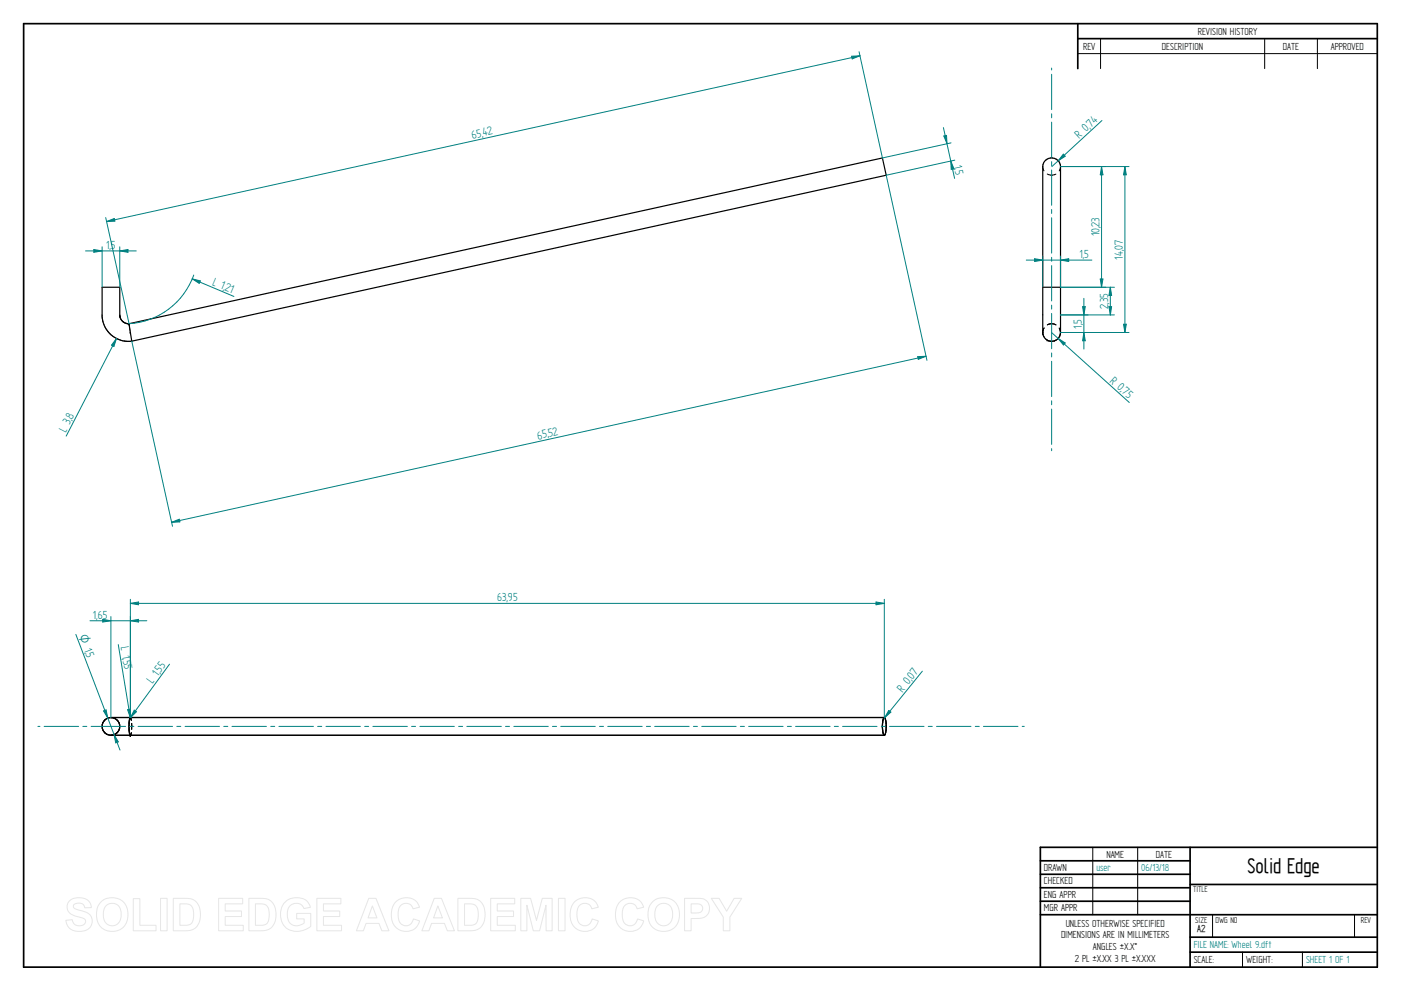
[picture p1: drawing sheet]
<svg xmlns="http://www.w3.org/2000/svg" width="594mm" height="420mm" viewBox="0 0 594 420" stroke-linecap="round" stroke-linejoin="round" font-family="sans-serif">
<g fill="none" stroke="#000" stroke-width=".72">
<path d="M10 10h574v400h-574zM457 10v19.1M457 16.4h127M504.6 359.2v50.8M584 359.2h-142.9v50.8M441.1 365h63.5M441.1 370.7h63.5M441.1 376.4h63.5M504.6 375h79.4M441.1 382.1h63.5M441.1 387.8h142.9M504.6 397.3h79.4"/>
<path d="M504.6 403.7h79.4"/>
</g>
<g fill="none" stroke="#000" stroke-width=".42">
<path d="M466.7 16.4v12.7M536.3 16.4v12.7M558.6 16.4v12.7M457 22.7h127M442.2 70.6l.5 1.8M444.1 73.8a3.9 3.9 0 0 0 3.7 0M449.7 70.6l-.6 1.9M442.7 139.1l-.5 1.9M442.8 139l-.6 1.8M444.2 137.7l.2-.1a3.6 3.6 0 0 1 3.4 .2l-1.5-.5-2.2 .5M449.1 139.1l.6 1.7M449.2 139.1l.5 1.9"/>
<path d="M442.2 141h.1M442.2 140.8v.2M442.2 141l.5 1.8M444 144.2h.1M444 144.2l.7 .3a3.7 3.7 0 0 0 3.1-.3M449.7 140.9h.1M449.7 141.1l-.6 1.7M449.7 141h.1M55.3 311.7h.1M55.3 304.2h.1M55.3 304.2l.4 1.2M55.7 310.6l-.4 1.1"/>
<path d="M55.8 306.7v2.5M463.4 359.2v28.6M482.4 359.2v28.6M514.2 387.9v9.4M574.4 387.9v9.4M526.9 403.7v6.3M552.3 403.7v6.3"/>
</g>
<path d="M442.9 68.5a3.8 3.8 0 0 1 4.2-1.4 3.8 3.8 0 0 1 2.6 3.5v70.4a3.8 3.8 0 0 1-3.8 3.8 3.8 3.8 0 0 1-3.7-3.8v-70.4zM50.9 134.4v.1M54.6 137.2h-1l-1.4-.8-1.3-1.8-.1-12.8h-7.5v12.5a11.2 11.2 0 0 0 12.6 10.4M442.2 121.8h7.5M55.2 140.9l-.5-3.7 319.5-70.2 1.6 7.3-319.9 70.4M55.3 141l.6 3.7M47 311.7h328M55.2 304.2l-.5 2.6 .1 3.1 .4 1.8M375 304.2h-328.4a3.7 3.7 0 0 0-2.8 5.8 3.7 3.7 0 0 0 6.4 0 3.7 3.7 0 0 0-2.8-5.8M375 304.2a9.8 9.8 0 0 1 .3 7.2l-.3 .3M375 304.2a9.1 9.1 0 0 0 0 7.5" fill="none" stroke="#000" stroke-width=".51"/>
<g fill="#000">
<circle cx="54.7" cy="137.2" r=".25"/>
<circle cx="55.3" cy="140.9" r=".25"/>
<circle cx="55.3" cy="141" r=".25"/>
<circle cx="55.2" cy="304.2" r=".25"/>
<circle cx="55.3" cy="311.7" r=".25"/>
<circle cx="55.3" cy="304.2" r=".25"/>
</g>
<g fill="none" stroke="#008080" stroke-width=".42">
<path d="M445.9 28.9v.8M445.9 31.5v15M445.9 48.3v1.7M445.9 51.8v15M375.8 74.3l17.3 78.5M445.9 68.5v1.7M445.9 72.1v14.9M445.9 88.8v1.7M445.9 92.3v15M445.9 109.1v1.7M445.9 112.6v15M445.9 129.4v1.7"/>
<path d="M445.9 132.9v15M55.9 144.7l17.2 78.4M445.9 149.6v1.7M445.9 153.2v14.9M445.9 169.9v1.7M445.9 173.4v15M445.9 190.2v.9M72.8 221.4l3.2-1.3 .3 1.2zM16.1 308h.8M18.7 308h14.7M35.1 308h1.7M38.6 308h14.6"/>
<path d="M55 308h1.8M58.5 308h14.7M75 308h1.7M78.5 308h14.6M94.9 308h1.7M98.4 308h14.6M114.8 308h1.7M118.3 308h14.6M134.7 308h1.7M138.2 308h14.6M154.6 308h1.7M158.1 308h14.7"/>
<path d="M174.5 308h1.7M178 308h14.7M194.5 308h1.7M197.9 308h14.7M214.4 308h1.7M217.9 308h14.6M234.3 308h1.7M237.8 308h14.6M254.2 308h1.7M257.7 308h14.6M274.1 308h1.7M277.6 308h14.6"/>
<path d="M294 308h1.7M297.6 308h14.6M313.9 308h1.8M317.5 308h14.6M333.9 308h1.7M337.3 308h14.7M353.8 308h1.7M357.3 308h14.6M373.7 308h1.7M377.2 308h14.6M393.6 308h1.7M397.1 308h14.6"/>
<path d="M413.5 308h1.7M417 308h14.7M433.4 308h.9"/>
</g>
<path d="M72.8 221.4l3.2-1.3 .3 1.2z" fill="#008080"/>
<path d="M389.1 151.2l3.6-.2-3.3 1.4z" fill="none" stroke="#008080" stroke-width=".42"/>
<path d="M389.1 151.2l3.6-.2-3.3 1.4z" fill="#008080"/>
<path d="M361.1 23.8l3.6-.1-3.3 1.3zM364.3 21.9l9.9 45.1M44.8 92.2l9.9 45M392.7 151l-319.9 70.4" fill="none" stroke="#008080" stroke-width=".42"/>
<path d="M361.1 23.8l3.6-.1-3.3 1.3z" fill="#008080"/>
<path d="M45.2 93.9l3.3-1.3 .2 1.2z" fill="none" stroke="#008080" stroke-width=".42"/>
<path d="M45.2 93.9l3.3-1.3 .2 1.2z" fill="#008080"/>
<path d="M364.7 23.7l-319.5 70.2M403.2 68.2l1.3 3.3-1.2 .3zM403.3 60.6l-29.1 6.4M404.9 67.9l-29.1 6.4" fill="none" stroke="#008080" stroke-width=".42"/>
<path d="M403.2 68.2l1.3 3.3-1.2 .3z" fill="#008080"/>
<path d="M400.2 57.7l1.2-.3 .2 3.5z" fill="none" stroke="#008080" stroke-width=".42"/>
<path d="M400.2 57.7l1.2-.3 .2 3.5z" fill="#008080"/>
<path d="M400 54.1l4.8 21.5M43.3 104.6v17.2M50.8 104.6v17.2M50.8 106.4l3.5-.6v1.2z" fill="none" stroke="#008080" stroke-width=".42"/>
<path d="M50.8 106.4l3.5-.6v1.2z" fill="#008080"/>
<path d="M39.8 105.8l3.5 .6-3.5 .6z" fill="none" stroke="#008080" stroke-width=".42"/>
<path d="M39.8 105.8l3.5 .6-3.5 .6z" fill="#008080"/>
<path d="M36.3 106.4h21.5M49.4 143.5l-21.3 41.4M49.4 143.5l-1.1 3.4-1-.6z" fill="none" stroke="#008080" stroke-width=".42"/>
<path d="M49.4 143.5l-1.1 3.4-1-.6z" fill="#008080"/>
<path d="M81.5 118.2l17.7 7.5M81.5 118.2l3.5 .9-.5 1zM82.2 116.6a31.1 31.1 0 0 1-27.5 20.6" fill="none" stroke="#008080" stroke-width=".42"/>
<path d="M81.5 118.2l3.5 .9-.5 1z" fill="#008080"/>
<path d="M449.7 70.6h29M476.4 137.5h1.2l-.6 3.5zM449.7 141h29" fill="none" stroke="#008080" stroke-width=".42"/>
<path d="M476.4 137.5h1.2l-.6 3.5z" fill="#008080"/>
<path d="M477 70.6l.6 3.5h-1.2z" fill="none" stroke="#008080" stroke-width=".42"/>
<path d="M477 70.6l.6 3.5h-1.2z" fill="#008080"/>
<path d="M477 70.6v70.4M449.7 133.5h22.9M449.7 121.8h22.9M470.2 130h1.2l-.6 3.5z" fill="none" stroke="#008080" stroke-width=".42"/>
<path d="M470.2 130h1.2l-.6 3.5z" fill="#008080"/>
<path d="M470.8 121.8l.6 3.5h-1.2z" fill="none" stroke="#008080" stroke-width=".42"/>
<path d="M470.8 121.8l.6 3.5h-1.2z" fill="#008080"/>
<path d="M449.7 133.5h11.7M470.8 121.8v11.7M449.7 141h11.7M459.6 141l.6 3.5h-1.1z" fill="none" stroke="#008080" stroke-width=".42"/>
<path d="M459.6 141l.6 3.5h-1.1z" fill="#008080"/>
<path d="M459.1 130h1.1l-.6 3.5z" fill="none" stroke="#008080" stroke-width=".42"/>
<path d="M459.1 130h1.1l-.6 3.5z" fill="#008080"/>
<path d="M467.3 51.1l-21.3 19.6M450.9 65.4l.8 .9-3 1.9zM459.6 126.5v21.5" fill="none" stroke="#008080" stroke-width=".42"/>
<path d="M450.9 65.4l.8 .9-3 1.9z" fill="#008080"/>
<path d="M445.9 141l33 29.6M448.7 143.5l3 1.9-.8 .9z" fill="none" stroke="#008080" stroke-width=".42"/>
<path d="M448.7 143.5l3 1.9-.8 .9z" fill="#008080"/>
<path d="M438.7 109.7l3.5 .6-3.5 .6zM442.2 108.5v13.3M449.7 108.5v13.3" fill="none" stroke="#008080" stroke-width=".42"/>
<path d="M438.7 109.7l3.5 .6-3.5 .6z" fill="#008080"/>
<path d="M449.7 110.3l3.5-.6v1.2z" fill="none" stroke="#008080" stroke-width=".42"/>
<path d="M449.7 110.3l3.5-.6v1.2z" fill="#008080"/>
<path d="M449.7 70.6h19.2M467.1 70.6l.6 3.5h-1.2zM435.2 110.3h27.8M449.7 121.8h19.2" fill="none" stroke="#008080" stroke-width=".42"/>
<path d="M467.1 70.6l.6 3.5h-1.2z" fill="#008080"/>
<path d="M466.5 118.3h1.2l-.6 3.5z" fill="none" stroke="#008080" stroke-width=".42"/>
<path d="M466.5 118.3h1.2l-.6 3.5z" fill="#008080"/>
<path d="M467.1 70.6v51.2M32.2 269l18.7 49M48.4 311.5l1.8 3-1.1 .5z" fill="none" stroke="#008080" stroke-width=".42"/>
<path d="M48.4 311.5l1.8 3-1.1 .5z" fill="#008080"/>
<path d="M43.9 301.4l1.1-.4 .7 3.5z" fill="none" stroke="#008080" stroke-width=".42"/>
<path d="M43.9 301.4l1.1-.4 .7 3.5z" fill="#008080"/>
<path d="M50.2 273.3l5 30.9M54.1 300.9l1.1-.2v3.5z" fill="none" stroke="#008080" stroke-width=".42"/>
<path d="M54.1 300.9l1.1-.2v3.5z" fill="#008080"/>
<path d="M71.9 281.6l-16.6 22.6M56.9 301.1l1 .7-2.6 2.4z" fill="none" stroke="#008080" stroke-width=".42"/>
<path d="M56.9 301.1l1 .7-2.6 2.4z" fill="#008080"/>
<path d="M55.3 254.1v50.1M371.5 255.2l3.5 .6-3.5 .6zM375 254.1v50.1" fill="none" stroke="#008080" stroke-width=".42"/>
<path d="M371.5 255.2l3.5 .6-3.5 .6z" fill="#008080"/>
<path d="M55.3 255.8l3.5-.6v1.2z" fill="none" stroke="#008080" stroke-width=".42"/>
<path d="M55.3 255.8l3.5-.6v1.2z" fill="#008080"/>
<path d="M55.3 255.8h319.7M47 261.4v42.8M55.3 261.4v42.8M55.3 263.2l3.5-.6v1.1z" fill="none" stroke="#008080" stroke-width=".42"/>
<path d="M55.3 263.2l3.5-.6v1.1z" fill="#008080"/>
<path d="M43.6 262.6l3.4 .6-3.4 .5z" fill="none" stroke="#008080" stroke-width=".42"/>
<path d="M43.6 262.6l3.4 .6-3.4 .5z" fill="#008080"/>
<path d="M38.1 263.2h24.2M391.1 284.6l-16.2 19.9M376.9 301.2l.9 .7-2.7 2.4z" fill="none" stroke="#008080" stroke-width=".42"/>
<path d="M376.9 301.2l.9 .7-2.7 2.4z" fill="#008080"/>
<g fill="none" stroke="#e6e6e6" stroke-width=".42">
<path d="M29.6 381.8a6.5 6.5 0 0 1 8.5 .8l.6 2.2-2.8 .1a2.7 2.7 0 0 0-2.1-2 2.7 2.7 0 0 0-2.7 1.1 1.87 1.87 0 0 0 2.2 1.8l1.4 .4a4.4 4.4 0 0 1 4 6.2 6.4 6.4 0 0 1-9.1 1.3l-1.2-1.8-.5-1.7 2.7-.3a2.94 2.94 0 0 0 2.6 2.6 2.94 2.94 0 0 0 3.1-1.9 2.67 2.67 0 0 0-2.9-1.8 4.9 4.9 0 0 1-5-4.3l.4-1.6zM42.8 382.4a6.9 6.9 0 0 1 8.3-.8 6.9 6.9 0 0 1 3 7.7 6.7 6.7 0 0 1-8 5.5 6.7 6.7 0 0 1-5.1-8.3 6.1 6.1 0 0 1 1.8-4.1zM44.8 384.2a3.9 3.9 0 0 1 4.6-.8 3.9 3.9 0 0 1 2 4.3 3.8 3.8 0 0 1-1.9 4.3 3.8 3.8 0 0 1-4.6-.7 6.6 6.6 0 0 1-.1-7.1zM56.5 381h2.8v11.3h6.9v2.3h-9.7zM68.1 380.9h2.8v13.7h-2.8zM73.5 380.9h5a5.9 5.9 0 0 1 6.5 7 5.9 5.9 0 0 1-6.3 6.7h-5.2zM76.3 383.2h1.8a3.4 3.4 0 0 1 4 3.9v1.2a3.2 3.2 0 0 1-3.8 4h-2zM92.7 380.9h10.2v2.3h-7.4v3h6.9v2.4h-6.9v3.7h7.7v2.3h-10.5zM105.5 380.9h5.1a5.9 5.9 0 0 1 6.4 7 5.9 5.9 0 0 1-6.3 6.7h-5.2zM108.3 383.2h1.9a3.4 3.4 0 0 1 4 3.9v1.2a3.2 3.2 0 0 1-3.8 4h-2.1zM120.9 382.4a7.3 7.3 0 0 1 9.7 .1l1 2.2-2.7 .5a3.7 3.7 0 0 0-4.6-2 3.7 3.7 0 0 0-2.5 4.4 4.2 4.2 0 0 0 2.2 4.5 4.2 4.2 0 0 0 5-.8v-1.7h-3.2v-2.3h6v5.4a8.1 8.1 0 0 1-11.8-.8 8.3 8.3 0 0 1 .9-9.5zM134.4 380.9h10.2v2.3h-7.4v3h6.9v2.4h-6.9v3.7h7.6v2.3h-10.4z"/>
<path d="M156.4 380.9h3l5.5 13.7h-3l-1.2-3.1h-5.5l-1.1 3.1h-3zM157.9 384.1l1.9 5.1h-3.7zM167.7 382.5a6 6 0 0 1 10.2 2.1l-2.8 .7a3.2 3.2 0 0 0-3.9-2.2 3.2 3.2 0 0 0-2.4 3.8 4.6 4.6 0 0 0 2.5 5.5 3.2 3.2 0 0 0 4-2.8l2.6 .8a6.1 6.1 0 0 1-7.2 4.3 6.1 6.1 0 0 1-4.8-6.8 7.7 7.7 0 0 1 1.8-5.4zM184.1 380.9h3.1l5.5 13.7h-3l-1.2-3.1h-5.5l-1.1 3.1h-3zM185.7 384.1l1.9 5.1h-3.8zM194.2 380.9h5a5.9 5.9 0 0 1 6.5 7 5.9 5.9 0 0 1-6.3 6.7h-5.2zM197 383.2h1.8a3.4 3.4 0 0 1 4 3.9v1.2a3.2 3.2 0 0 1-3.8 4h-2zM208.1 380.9h10.2v2.3h-7.4v3h6.9v2.4h-6.9v3.7h7.6v2.3h-10.4zM220.8 380.9h4.2l2.5 9.3 2.4-9.3h4.2v13.7h-2.5l-.1-10.8-2.7 10.8h-2.7l-2.7-10.8v10.8h-2.6zM236.8 380.9h2.8v13.7h-2.8zM243.5 382.5a6 6 0 0 1 10.2 2.1l-2.8 .7a3.2 3.2 0 0 0-3.8-2.2 3.2 3.2 0 0 0-2.4 3.8 4.6 4.6 0 0 0 2.4 5.5 3.2 3.2 0 0 0 4-2.8l2.6 .8a6.1 6.1 0 0 1-7.2 4.3 6.1 6.1 0 0 1-4.7-6.8 7.7 7.7 0 0 1 1.7-5.4zM262.7 382.5a6 6 0 0 1 10.2 2.1l-2.7 .7a3.2 3.2 0 0 0-3.9-2.2 3.2 3.2 0 0 0-2.4 3.8 4.6 4.6 0 0 0 2.4 5.5 3.2 3.2 0 0 0 4-2.8l2.7 .8a6.1 6.1 0 0 1-7.2 4.3 6.1 6.1 0 0 1-4.8-6.8 7.7 7.7 0 0 1 1.7-5.4z"/>
<path d="M276.7 382.4a6.9 6.9 0 0 1 8.3-.8 6.9 6.9 0 0 1 3 7.7 6.7 6.7 0 0 1-8.1 5.5 6.7 6.7 0 0 1-5.1-8.3 6.1 6.1 0 0 1 1.9-4.1zM278.7 384.2a3.9 3.9 0 0 1 4.6-.8 3.9 3.9 0 0 1 1.9 4.3 3.8 3.8 0 0 1-1.8 4.3 3.8 3.8 0 0 1-4.7-.7 6.6 6.6 0 0 1 0-7.1zM290.3 380.9h5.2a4.4 4.4 0 0 1 5.4 4.3 4.4 4.4 0 0 1-5.4 4.2h-2.4v5.2h-2.8zM293.1 383.2h1.8a2.1 2.1 0 0 1 2.6 .6 2.1 2.1 0 0 1 0 2.6 3.4 3.4 0 0 1-2.9 .7h-1.5zM301.6 380.9h3.3l3.2 5.4 3.2-5.4h3.2l-5 7.9v5.8h-2.8v-5.8z"/>
</g>
<text font-size="10.1" x="529" y="370.2">Solid Edge</text>
<g font-size="5.6" fill="#008080">
<text x="200.4" y="58.9" transform="rotate(-12 200.4 58.9)">65,</text>
<text x="205" y="57.9" transform="rotate(-12 205 57.9)">42</text>
<text x="457.6" y="58.8" transform="rotate(-43 457.6 58.8)">R 0,</text>
<text x="462.6" y="54.2" transform="rotate(-43 462.6 54.2)">74</text>
<text x="404.5" y="70.3" transform="rotate(78 404.5 70.3)">1,</text>
<text x="405" y="72.3" transform="rotate(78 405 72.3)">5</text>
<text x="466.3" y="100.2" transform="rotate(-90 466.3 100.2)">10,23</text>
<text x="45" y="105.5">1,5</text>
<text x="457.7" y="109.4">1,5</text>
<text x="476.1" y="110" transform="rotate(-90 476.1 110)">14,07</text>
<text x="89.8" y="120.8" transform="rotate(23 89.8 120.8)">L 1,</text>
<text x="95.1" y="123" transform="rotate(23 95.1 123)">21</text>
<text x="469.9" y="130.9" transform="rotate(-90 469.9 130.9)">2,35</text>
<text x="458.8" y="139.3" transform="rotate(-90 458.8 139.3)">1,5</text>
<text x="470.3" y="161.8" transform="rotate(42 470.3 161.8)">R 0,</text>
<text x="475.4" y="166.4" transform="rotate(42 475.4 166.4)">75</text>
<text x="30.6" y="177.9" transform="rotate(-63 30.6 177.9)">8</text>
<text x="27.8" y="183.4" transform="rotate(-63 27.8 183.4)">L 3,</text>
<text x="232.8" y="185.3" transform="rotate(-12 232.8 185.3)">52</text>
<text x="228.2" y="186.4" transform="rotate(-12 228.2 186.4)">65,</text>
<text x="210.8" y="254.9">63,95</text>
<text x="39.4" y="262.3">1,65</text>
<text x="51.2" y="274.4" transform="rotate(81 51.2 274.4)">L 1,</text>
<text x="36.3" y="277.4" transform="rotate(69 36.3 277.4)">5</text>
<text x="52.1" y="280" transform="rotate(81 52.1 280)">55</text>
<text x="68.1" y="285.3" transform="rotate(-54 68.1 285.3)">55</text>
<text x="64.7" y="289.9" transform="rotate(-54 64.7 289.9)">L 1,</text>
<text x="382.6" y="293.6" transform="rotate(-51 382.6 293.6)">R 0,</text>
<text x="387" y="288.2" transform="rotate(-51 387 288.2)">07</text>
</g>
<text font-size="5.4" fill="#008080" x="33.4" y="269.8" transform="rotate(69 33.4 269.8)">O 1,</text>
<g font-size="4.9">
<text x="507.9" y="14.7">REVISION HISTORY</text>
<text x="459.3" y="21">REV</text>
<text x="492.7" y="21">DESCRIPTION</text>
<text x="544" y="21">DATE</text>
<text x="564.3" y="21">APPROVED</text>
<text x="469.1" y="363.6">NAME</text>
<text x="490.1" y="363.6">DATE</text>
<text x="442.7" y="369.3">DRAWN</text>
<text x="442.7" y="375">CHECKED</text>
<text x="442.7" y="380.7">ENG APPR</text>
<text x="442.7" y="386.4">MGR APPR</text>
<text x="451.9" y="392.9">UNLESS OTHERWISE SPECIFIED</text>
<text x="449.9" y="397.9">DIMENSIONS ARE IN MILLIMETERS</text>
<text x="455.7" y="407.8">2 PL ±X.XX 3 PL ±X.XXX</text>
<text x="463.5" y="402.9">ANGLES ±X.X°</text>
<text x="506.2" y="408.3">SCALE:</text>
<text x="528.4" y="408.3">WEIGHT:</text>
</g>
<g font-size="4.9" fill="#008080">
<text x="464.9" y="369.3">user</text>
<text x="483.9" y="369.3">06/13/18</text>
<text x="506.2" y="402">FILE NAME: Wheel 9.dft</text>
<text x="553.8" y="408.4">SHEET 1 OF 1</text>
</g>
<text font-size="4.8" x="507.7" y="395.3">A2</text>
<g font-size="4.1">
<text x="505.9" y="378.3">TITLE</text>
<text x="506.9" y="391.1">SIZE</text>
<text x="515.4" y="391.1">DWG NO</text>
<text x="577" y="391.1">REV</text>
</g>
</svg>
